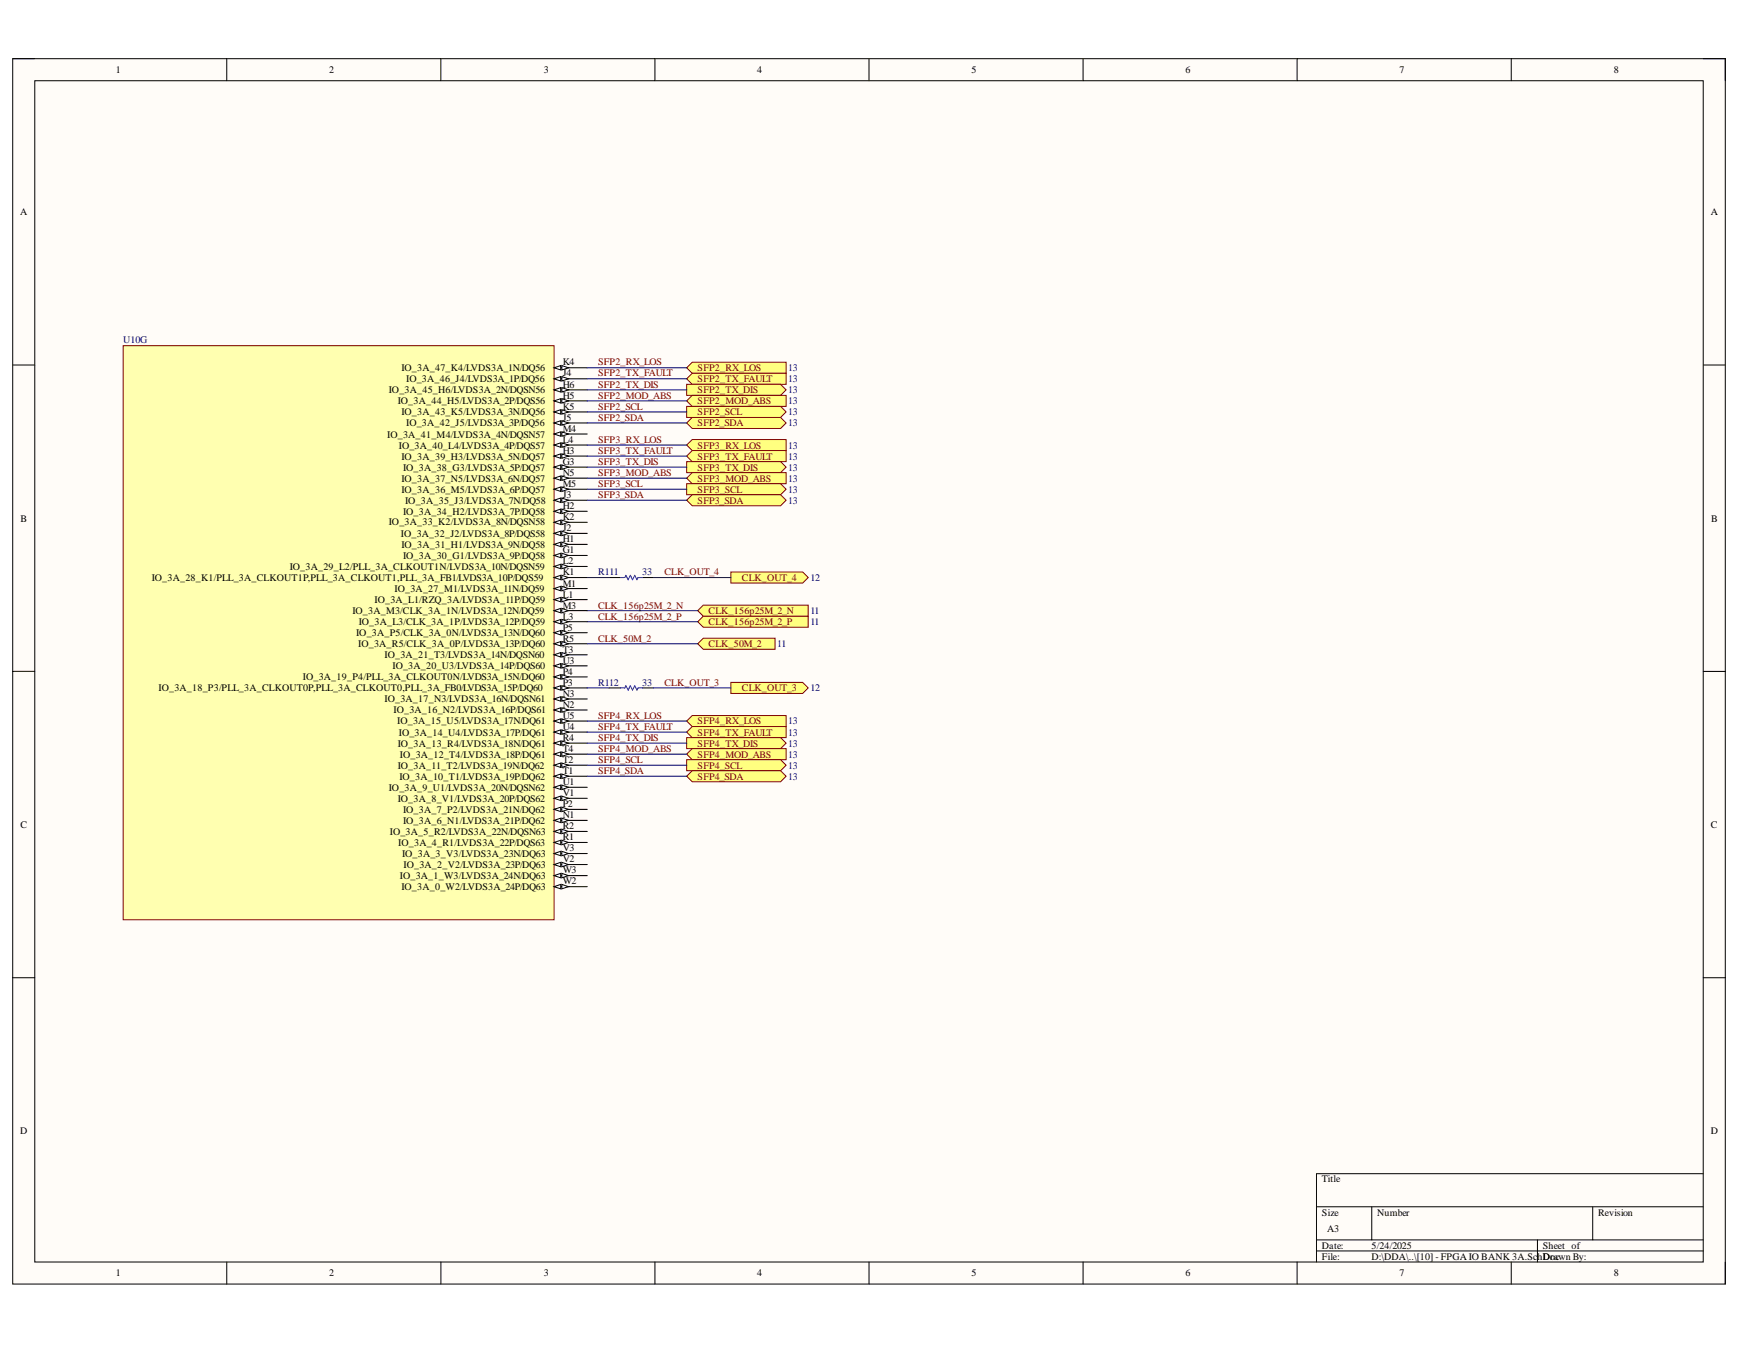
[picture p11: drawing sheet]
<svg xmlns="http://www.w3.org/2000/svg" width="279mm" height="216mm" viewBox="0 0 279 216" stroke-linecap="round" stroke-linejoin="round" font-family="sans-serif">
<path d="M2 9.4h274.9v196.7h-274.9z" fill-rule="evenodd" fill="#fffcf8"/>
<path d="M2 9.4h274.9v196.7h-274.9z" fill="none" stroke="#000" stroke-width=".16"/>
<path d="M5.6 13h267.7v189.6h-267.7z" fill-rule="evenodd" fill="#fffcf8"/>
<g fill="none" stroke="#000" stroke-width=".16">
<path d="M2 9.4h3.6M5.6 13h267.7v189.6h-267.7zM36.4 9.4v3.6M70.7 9.4v3.6M105.1 9.4v3.6M139.5 9.4v3.6M173.8 9.4v3.6M208.2 9.4v3.6M242.5 9.4v3.6M273.3 9.4h3.6v3.6M2 58.6h3.6M273.3 58.6h3.6"/>
<path d="M2 107.8h3.6M273.3 107.8h3.6M2 156.9h3.6M273.3 156.9h3.6M211.3 193.7h62M211.3 199h62M220.1 193.7v5.3M246.7 199v3.6M255.6 193.7v5.3M273.3 188.4h-62v14.2M36.4 202.6v3.5M70.8 202.6v3.5"/>
<path d="M105.1 202.6v3.5M139.5 202.6v3.5M173.8 202.6v3.5M208.2 202.6v3.5M211.3 200.8h62M242.5 202.6v3.5M276.9 202.6v3.5"/>
</g>
<path d="M19.8 55.5h69.1v92.1h-69.1z" fill-rule="evenodd" fill="#ffffb0"/>
<path d="M19.8 55.5h69.1v92.1h-69.1z" fill="none" stroke="#800000" stroke-width=".16"/>
<path d="M88.9 90.9h5.3" fill="none" stroke="#000" stroke-width=".17"/>
<path d="M88.9 90.9l1.1-.3v.7z" fill="#f8fcff"/>
<path d="M88.9 90.9l1.1-.3v.7z" fill="none" stroke="#000" stroke-width=".16"/>
<path d="M90.2 90.6l1 .3-1 .4z" fill="#f8fcff"/>
<path d="M90.2 90.6l1 .3-1 .4z" fill="none" stroke="#000" stroke-width=".16"/>
<path d="M88.9 92.7h5.3" fill="none" stroke="#000" stroke-width=".17"/>
<path d="M88.9 92.7l1.1-.3v.7z" fill="#f8fcff"/>
<path d="M88.9 92.7l1.1-.3v.7z" fill="none" stroke="#000" stroke-width=".16"/>
<path d="M90.2 92.4l1 .3-1 .4z" fill="#f8fcff"/>
<path d="M90.2 92.4l1 .3-1 .4z" fill="none" stroke="#000" stroke-width=".16"/>
<path d="M88.9 108.7h5.3" fill="none" stroke="#000" stroke-width=".17"/>
<path d="M88.9 108.7l1.1-.4v.7z" fill="#f8fcff"/>
<path d="M88.9 108.7l1.1-.4v.7z" fill="none" stroke="#000" stroke-width=".16"/>
<path d="M90.2 108.3l1 .4-1 .3z" fill="#f8fcff"/>
<path d="M90.2 108.3l1 .4-1 .3z" fill="none" stroke="#000" stroke-width=".16"/>
<path d="M88.9 110.4h5.3" fill="none" stroke="#000" stroke-width=".17"/>
<path d="M88.9 110.4l1.1-.3v.7z" fill="#f8fcff"/>
<path d="M88.9 110.4l1.1-.3v.7z" fill="none" stroke="#000" stroke-width=".16"/>
<path d="M90.2 110.1l1 .3-1 .4z" fill="#f8fcff"/>
<path d="M90.2 110.1l1 .3-1 .4z" fill="none" stroke="#000" stroke-width=".16"/>
<path d="M88.9 59h5.3" fill="none" stroke="#000" stroke-width=".17"/>
<path d="M88.9 59l1.1-.3v.7z" fill="#f8fcff"/>
<path d="M88.9 59l1.1-.3v.7z" fill="none" stroke="#000" stroke-width=".16"/>
<path d="M90.2 58.7l1 .3-1 .4z" fill="#f8fcff"/>
<path d="M90.2 58.7l1 .3-1 .4z" fill="none" stroke="#000" stroke-width=".16"/>
<path d="M88.9 60.8h5.3" fill="none" stroke="#000" stroke-width=".17"/>
<path d="M88.9 60.8l1.1-.3v.7z" fill="#f8fcff"/>
<path d="M88.9 60.8l1.1-.3v.7z" fill="none" stroke="#000" stroke-width=".16"/>
<path d="M90.2 60.5l1 .3-1 .4z" fill="#f8fcff"/>
<path d="M90.2 60.5l1 .3-1 .4z" fill="none" stroke="#000" stroke-width=".16"/>
<path d="M88.9 62.6h5.3" fill="none" stroke="#000" stroke-width=".17"/>
<path d="M88.9 62.6l1.1-.4v.7z" fill="#f8fcff"/>
<path d="M88.9 62.6l1.1-.4v.7z" fill="none" stroke="#000" stroke-width=".16"/>
<path d="M90.2 62.2l1 .4-1 .3z" fill="#f8fcff"/>
<path d="M90.2 62.2l1 .4-1 .3z" fill="none" stroke="#000" stroke-width=".16"/>
<path d="M88.9 64.3h5.3" fill="none" stroke="#000" stroke-width=".17"/>
<path d="M88.9 64.3l1.1-.3v.7z" fill="#f8fcff"/>
<path d="M88.9 64.3l1.1-.3v.7z" fill="none" stroke="#000" stroke-width=".16"/>
<path d="M90.2 64l1 .3-1 .4z" fill="#f8fcff"/>
<path d="M90.2 64l1 .3-1 .4z" fill="none" stroke="#000" stroke-width=".16"/>
<path d="M88.9 66.1h5.3" fill="none" stroke="#000" stroke-width=".17"/>
<path d="M88.9 66.1l1.1-.3v.7z" fill="#f8fcff"/>
<path d="M88.9 66.1l1.1-.3v.7z" fill="none" stroke="#000" stroke-width=".16"/>
<path d="M90.2 65.8l1 .3-1 .4z" fill="#f8fcff"/>
<path d="M90.2 65.8l1 .3-1 .4z" fill="none" stroke="#000" stroke-width=".16"/>
<path d="M88.9 67.9h5.3" fill="none" stroke="#000" stroke-width=".17"/>
<path d="M88.9 67.9l1.1-.4v.8z" fill="#f8fcff"/>
<path d="M88.9 67.9l1.1-.4v.8z" fill="none" stroke="#000" stroke-width=".16"/>
<path d="M90.2 67.5l1 .4-1 .4z" fill="#f8fcff"/>
<path d="M90.2 67.5l1 .4-1 .4z" fill="none" stroke="#000" stroke-width=".16"/>
<path d="M88.9 69.7h5.3" fill="none" stroke="#000" stroke-width=".17"/>
<path d="M88.9 69.7l1.1-.4v.7z" fill="#f8fcff"/>
<path d="M88.9 69.7l1.1-.4v.7z" fill="none" stroke="#000" stroke-width=".16"/>
<path d="M90.2 69.3l1 .4-1 .3z" fill="#f8fcff"/>
<path d="M90.2 69.3l1 .4-1 .3z" fill="none" stroke="#000" stroke-width=".16"/>
<path d="M88.9 71.4h5.3" fill="none" stroke="#000" stroke-width=".17"/>
<path d="M88.9 71.4l1.1-.3v.7z" fill="#f8fcff"/>
<path d="M88.9 71.4l1.1-.3v.7z" fill="none" stroke="#000" stroke-width=".16"/>
<path d="M90.2 71.1l1 .3-1 .4z" fill="#f8fcff"/>
<path d="M90.2 71.1l1 .3-1 .4z" fill="none" stroke="#000" stroke-width=".16"/>
<path d="M88.9 73.2h5.3" fill="none" stroke="#000" stroke-width=".17"/>
<path d="M88.9 73.2l1.1-.3v.7z" fill="#f8fcff"/>
<path d="M88.9 73.2l1.1-.3v.7z" fill="none" stroke="#000" stroke-width=".16"/>
<path d="M90.2 72.9l1 .3-1 .4z" fill="#f8fcff"/>
<path d="M90.2 72.9l1 .3-1 .4z" fill="none" stroke="#000" stroke-width=".16"/>
<path d="M88.9 75h5.3" fill="none" stroke="#000" stroke-width=".17"/>
<path d="M88.9 75l1.1-.4v.7z" fill="#f8fcff"/>
<path d="M88.9 75l1.1-.4v.7z" fill="none" stroke="#000" stroke-width=".16"/>
<path d="M90.2 74.6l1 .4-1 .3z" fill="#f8fcff"/>
<path d="M90.2 74.6l1 .4-1 .3z" fill="none" stroke="#000" stroke-width=".16"/>
<path d="M88.9 76.8h5.3" fill="none" stroke="#000" stroke-width=".17"/>
<path d="M88.9 76.8l1.1-.4v.7z" fill="#f8fcff"/>
<path d="M88.9 76.8l1.1-.4v.7z" fill="none" stroke="#000" stroke-width=".16"/>
<path d="M90.2 76.4l1 .4-1 .3z" fill="#f8fcff"/>
<path d="M90.2 76.4l1 .4-1 .3z" fill="none" stroke="#000" stroke-width=".16"/>
<path d="M88.9 78.5h5.3" fill="none" stroke="#000" stroke-width=".17"/>
<path d="M88.9 78.5l1.1-.3v.7z" fill="#f8fcff"/>
<path d="M88.9 78.5l1.1-.3v.7z" fill="none" stroke="#000" stroke-width=".16"/>
<path d="M90.2 78.2l1 .3-1 .4z" fill="#f8fcff"/>
<path d="M90.2 78.2l1 .3-1 .4z" fill="none" stroke="#000" stroke-width=".16"/>
<path d="M88.9 80.3h5.3" fill="none" stroke="#000" stroke-width=".17"/>
<path d="M88.9 80.3l1.1-.4v.8z" fill="#f8fcff"/>
<path d="M88.9 80.3l1.1-.4v.8z" fill="none" stroke="#000" stroke-width=".16"/>
<path d="M90.2 79.9l1 .4-1 .4z" fill="#f8fcff"/>
<path d="M90.2 79.9l1 .4-1 .4z" fill="none" stroke="#000" stroke-width=".16"/>
<path d="M88.9 82.1h5.3" fill="none" stroke="#000" stroke-width=".17"/>
<path d="M88.9 82.1l1.1-.4v.7z" fill="#f8fcff"/>
<path d="M88.9 82.1l1.1-.4v.7z" fill="none" stroke="#000" stroke-width=".16"/>
<path d="M90.2 81.7l1 .4-1 .3z" fill="#f8fcff"/>
<path d="M90.2 81.7l1 .4-1 .3z" fill="none" stroke="#000" stroke-width=".16"/>
<path d="M88.9 83.8h5.3" fill="none" stroke="#000" stroke-width=".17"/>
<path d="M88.9 83.8l1.1-.3v.7z" fill="#f8fcff"/>
<path d="M88.9 83.8l1.1-.3v.7z" fill="none" stroke="#000" stroke-width=".16"/>
<path d="M90.2 83.5l1 .3-1 .4z" fill="#f8fcff"/>
<path d="M90.2 83.5l1 .3-1 .4z" fill="none" stroke="#000" stroke-width=".16"/>
<path d="M88.9 85.6h5.3" fill="none" stroke="#000" stroke-width=".17"/>
<path d="M88.9 85.6l1.1-.3v.7z" fill="#f8fcff"/>
<path d="M88.9 85.6l1.1-.3v.7z" fill="none" stroke="#000" stroke-width=".16"/>
<path d="M90.2 85.3l1 .3-1 .4z" fill="#f8fcff"/>
<path d="M90.2 85.3l1 .3-1 .4z" fill="none" stroke="#000" stroke-width=".16"/>
<path d="M88.9 87.4h5.3" fill="none" stroke="#000" stroke-width=".17"/>
<path d="M88.9 87.4l1.1-.4v.7z" fill="#f8fcff"/>
<path d="M88.9 87.4l1.1-.4v.7z" fill="none" stroke="#000" stroke-width=".16"/>
<path d="M90.2 87l1 .4-1 .3z" fill="#f8fcff"/>
<path d="M90.2 87l1 .4-1 .3z" fill="none" stroke="#000" stroke-width=".16"/>
<path d="M88.9 89.2h5.3" fill="none" stroke="#000" stroke-width=".17"/>
<path d="M88.9 89.2l1.1-.4v.7z" fill="#f8fcff"/>
<path d="M88.9 89.2l1.1-.4v.7z" fill="none" stroke="#000" stroke-width=".16"/>
<path d="M90.2 88.8l1 .4-1 .3z" fill="#f8fcff"/>
<path d="M90.2 88.8l1 .4-1 .3z" fill="none" stroke="#000" stroke-width=".16"/>
<path d="M88.9 94.5h5.3" fill="none" stroke="#000" stroke-width=".17"/>
<path d="M88.9 94.5l1.1-.4v.7z" fill="#f8fcff"/>
<path d="M88.9 94.5l1.1-.4v.7z" fill="none" stroke="#000" stroke-width=".16"/>
<path d="M90.2 94.1l1 .4-1 .3z" fill="#f8fcff"/>
<path d="M90.2 94.1l1 .4-1 .3z" fill="none" stroke="#000" stroke-width=".16"/>
<path d="M88.9 105.1h5.3" fill="none" stroke="#000" stroke-width=".17"/>
<path d="M88.9 105.1l1.1-.3v.7z" fill="#f8fcff"/>
<path d="M88.9 105.1l1.1-.3v.7z" fill="none" stroke="#000" stroke-width=".16"/>
<path d="M90.2 104.8l1 .3-1 .4z" fill="#f8fcff"/>
<path d="M90.2 104.8l1 .3-1 .4z" fill="none" stroke="#000" stroke-width=".16"/>
<path d="M88.9 106.9h5.3" fill="none" stroke="#000" stroke-width=".17"/>
<path d="M88.9 106.9l1.1-.4v.7z" fill="#f8fcff"/>
<path d="M88.9 106.9l1.1-.4v.7z" fill="none" stroke="#000" stroke-width=".16"/>
<path d="M90.2 106.5l1 .4-1 .3z" fill="#f8fcff"/>
<path d="M90.2 106.5l1 .4-1 .3z" fill="none" stroke="#000" stroke-width=".16"/>
<path d="M88.9 112.2h5.3" fill="none" stroke="#000" stroke-width=".17"/>
<path d="M88.9 112.2l1.1-.4v.8z" fill="#f8fcff"/>
<path d="M88.9 112.2l1.1-.4v.8z" fill="none" stroke="#000" stroke-width=".16"/>
<path d="M90.2 111.8l1 .4-1 .4z" fill="#f8fcff"/>
<path d="M90.2 111.8l1 .4-1 .4z" fill="none" stroke="#000" stroke-width=".16"/>
<path d="M88.9 114h5.3" fill="none" stroke="#000" stroke-width=".17"/>
<path d="M88.9 114l1.1-.4v.7z" fill="#f8fcff"/>
<path d="M88.9 114l1.1-.4v.7z" fill="none" stroke="#000" stroke-width=".16"/>
<path d="M90.2 113.6l1 .4-1 .3z" fill="#f8fcff"/>
<path d="M90.2 113.6l1 .4-1 .3z" fill="none" stroke="#000" stroke-width=".16"/>
<path d="M88.9 115.7h5.3" fill="none" stroke="#000" stroke-width=".17"/>
<path d="M88.9 115.7l1.1-.3v.7z" fill="#f8fcff"/>
<path d="M88.9 115.7l1.1-.3v.7z" fill="none" stroke="#000" stroke-width=".16"/>
<path d="M90.2 115.4l1 .3-1 .4z" fill="#f8fcff"/>
<path d="M90.2 115.4l1 .3-1 .4z" fill="none" stroke="#000" stroke-width=".16"/>
<path d="M88.9 117.5h5.3" fill="none" stroke="#000" stroke-width=".17"/>
<path d="M88.9 117.5l1.1-.3v.7z" fill="#f8fcff"/>
<path d="M88.9 117.5l1.1-.3v.7z" fill="none" stroke="#000" stroke-width=".16"/>
<path d="M90.2 117.2l1 .3-1 .4z" fill="#f8fcff"/>
<path d="M90.2 117.2l1 .3-1 .4z" fill="none" stroke="#000" stroke-width=".16"/>
<path d="M88.9 119.3h5.3" fill="none" stroke="#000" stroke-width=".17"/>
<path d="M88.9 119.3l1.1-.4v.7z" fill="#f8fcff"/>
<path d="M88.9 119.3l1.1-.4v.7z" fill="none" stroke="#000" stroke-width=".16"/>
<path d="M90.2 118.9l1 .4-1 .3z" fill="#f8fcff"/>
<path d="M90.2 118.9l1 .4-1 .3z" fill="none" stroke="#000" stroke-width=".16"/>
<path d="M88.9 121.1h5.3" fill="none" stroke="#000" stroke-width=".17"/>
<path d="M88.9 121.1l1.1-.4v.7z" fill="#f8fcff"/>
<path d="M88.9 121.1l1.1-.4v.7z" fill="none" stroke="#000" stroke-width=".16"/>
<path d="M90.2 120.7l1 .4-1 .3z" fill="#f8fcff"/>
<path d="M90.2 120.7l1 .4-1 .3z" fill="none" stroke="#000" stroke-width=".16"/>
<path d="M88.9 122.8h5.3" fill="none" stroke="#000" stroke-width=".17"/>
<path d="M88.9 122.8l1.1-.3v.7z" fill="#f8fcff"/>
<path d="M88.9 122.8l1.1-.3v.7z" fill="none" stroke="#000" stroke-width=".16"/>
<path d="M90.2 122.5l1 .3-1 .4z" fill="#f8fcff"/>
<path d="M90.2 122.5l1 .3-1 .4z" fill="none" stroke="#000" stroke-width=".16"/>
<path d="M88.9 124.6h5.3" fill="none" stroke="#000" stroke-width=".17"/>
<path d="M88.9 124.6l1.1-.4v.8z" fill="#f8fcff"/>
<path d="M88.9 124.6l1.1-.4v.8z" fill="none" stroke="#000" stroke-width=".16"/>
<path d="M90.2 124.2l1 .4-1 .4z" fill="#f8fcff"/>
<path d="M90.2 124.2l1 .4-1 .4z" fill="none" stroke="#000" stroke-width=".16"/>
<path d="M88.9 126.4h5.3" fill="none" stroke="#000" stroke-width=".17"/>
<path d="M88.9 126.4l1.1-.4v.7z" fill="#f8fcff"/>
<path d="M88.9 126.4l1.1-.4v.7z" fill="none" stroke="#000" stroke-width=".16"/>
<path d="M90.2 126l1 .4-1 .3z" fill="#f8fcff"/>
<path d="M90.2 126l1 .4-1 .3z" fill="none" stroke="#000" stroke-width=".16"/>
<path d="M88.9 128.1h5.3" fill="none" stroke="#000" stroke-width=".17"/>
<path d="M88.9 128.1l1.1-.3v.7z" fill="#f8fcff"/>
<path d="M88.9 128.1l1.1-.3v.7z" fill="none" stroke="#000" stroke-width=".16"/>
<path d="M90.2 127.8l1 .3-1 .4z" fill="#f8fcff"/>
<path d="M90.2 127.8l1 .3-1 .4z" fill="none" stroke="#000" stroke-width=".16"/>
<path d="M88.9 129.9h5.3" fill="none" stroke="#000" stroke-width=".17"/>
<path d="M88.9 129.9l1.1-.3v.7z" fill="#f8fcff"/>
<path d="M88.9 129.9l1.1-.3v.7z" fill="none" stroke="#000" stroke-width=".16"/>
<path d="M90.2 129.6l1 .3-1 .4z" fill="#f8fcff"/>
<path d="M90.2 129.6l1 .3-1 .4z" fill="none" stroke="#000" stroke-width=".16"/>
<path d="M88.9 131.7h5.3" fill="none" stroke="#000" stroke-width=".17"/>
<path d="M88.9 131.7l1.1-.4v.7z" fill="#f8fcff"/>
<path d="M88.9 131.7l1.1-.4v.7z" fill="none" stroke="#000" stroke-width=".16"/>
<path d="M90.2 131.3l1 .4-1 .3z" fill="#f8fcff"/>
<path d="M90.2 131.3l1 .4-1 .3z" fill="none" stroke="#000" stroke-width=".16"/>
<path d="M88.9 133.5h5.3" fill="none" stroke="#000" stroke-width=".17"/>
<path d="M88.9 133.5l1.1-.4v.7z" fill="#f8fcff"/>
<path d="M88.9 133.5l1.1-.4v.7z" fill="none" stroke="#000" stroke-width=".16"/>
<path d="M90.2 133.1l1 .4-1 .3z" fill="#f8fcff"/>
<path d="M90.2 133.1l1 .4-1 .3z" fill="none" stroke="#000" stroke-width=".16"/>
<path d="M88.9 135.2h5.3" fill="none" stroke="#000" stroke-width=".17"/>
<path d="M88.9 135.2l1.1-.3v.7z" fill="#f8fcff"/>
<path d="M88.9 135.2l1.1-.3v.7z" fill="none" stroke="#000" stroke-width=".16"/>
<path d="M90.2 134.9l1 .3-1 .4z" fill="#f8fcff"/>
<path d="M90.2 134.9l1 .3-1 .4z" fill="none" stroke="#000" stroke-width=".16"/>
<path d="M88.9 137h5.3" fill="none" stroke="#000" stroke-width=".17"/>
<path d="M88.9 137l1.1-.3v.7z" fill="#f8fcff"/>
<path d="M88.9 137l1.1-.3v.7z" fill="none" stroke="#000" stroke-width=".16"/>
<path d="M90.2 136.7l1 .3-1 .4z" fill="#f8fcff"/>
<path d="M90.2 136.7l1 .3-1 .4z" fill="none" stroke="#000" stroke-width=".16"/>
<path d="M88.9 138.8h5.3" fill="none" stroke="#000" stroke-width=".17"/>
<path d="M88.9 138.8l1.1-.4v.7z" fill="#f8fcff"/>
<path d="M88.9 138.8l1.1-.4v.7z" fill="none" stroke="#000" stroke-width=".16"/>
<path d="M90.2 138.4l1 .4-1 .3z" fill="#f8fcff"/>
<path d="M90.2 138.4l1 .4-1 .3z" fill="none" stroke="#000" stroke-width=".16"/>
<path d="M88.9 140.6h5.3" fill="none" stroke="#000" stroke-width=".17"/>
<path d="M88.9 140.6l1.1-.4v.7z" fill="#f8fcff"/>
<path d="M88.9 140.6l1.1-.4v.7z" fill="none" stroke="#000" stroke-width=".16"/>
<path d="M90.2 140.2l1 .4-1 .3z" fill="#f8fcff"/>
<path d="M90.2 140.2l1 .4-1 .3z" fill="none" stroke="#000" stroke-width=".16"/>
<path d="M88.9 142.3h5.3" fill="none" stroke="#000" stroke-width=".17"/>
<path d="M88.9 142.3l1.1-.3v.7z" fill="#f8fcff"/>
<path d="M88.9 142.3l1.1-.3v.7z" fill="none" stroke="#000" stroke-width=".16"/>
<path d="M90.2 142l1 .3-1 .4z" fill="#f8fcff"/>
<path d="M90.2 142l1 .3-1 .4z" fill="none" stroke="#000" stroke-width=".16"/>
<path d="M88.9 98h5.3" fill="none" stroke="#000" stroke-width=".17"/>
<path d="M88.9 98l1.1-.3v.7z" fill="#f8fcff"/>
<path d="M88.9 98l1.1-.3v.7z" fill="none" stroke="#000" stroke-width=".16"/>
<path d="M90.2 97.7l1 .3-1 .4z" fill="#f8fcff"/>
<path d="M90.2 97.7l1 .3-1 .4z" fill="none" stroke="#000" stroke-width=".16"/>
<path d="M88.9 99.8h5.3" fill="none" stroke="#000" stroke-width=".17"/>
<path d="M88.9 99.8l1.1-.4v.7z" fill="#f8fcff"/>
<path d="M88.9 99.8l1.1-.4v.7z" fill="none" stroke="#000" stroke-width=".16"/>
<path d="M90.2 99.4l1 .4-1 .3z" fill="#f8fcff"/>
<path d="M90.2 99.4l1 .4-1 .3z" fill="none" stroke="#000" stroke-width=".16"/>
<path d="M88.9 101.6h5.3" fill="none" stroke="#000" stroke-width=".17"/>
<path d="M88.9 101.6l1.1-.4v.7z" fill="#f8fcff"/>
<path d="M88.9 101.6l1.1-.4v.7z" fill="none" stroke="#000" stroke-width=".16"/>
<path d="M90.2 101.2l1 .4-1 .3z" fill="#f8fcff"/>
<path d="M90.2 101.2l1 .4-1 .3z" fill="none" stroke="#000" stroke-width=".16"/>
<path d="M88.9 103.3h5.3" fill="none" stroke="#000" stroke-width=".17"/>
<path d="M88.9 103.3l1.1-.3v.7z" fill="#f8fcff"/>
<path d="M88.9 103.3l1.1-.3v.7z" fill="none" stroke="#000" stroke-width=".16"/>
<path d="M90.2 103l1 .3-1 .4z" fill="#f8fcff"/>
<path d="M90.2 103l1 .3-1 .4z" fill="none" stroke="#000" stroke-width=".16"/>
<path d="M88.9 96.3h5.3" fill="none" stroke="#000" stroke-width=".17"/>
<path d="M88.9 96.3l1.1-.4v.7z" fill="#f8fcff"/>
<path d="M88.9 96.3l1.1-.4v.7z" fill="none" stroke="#000" stroke-width=".16"/>
<path d="M90.2 95.9l1 .4-1 .3z" fill="#f8fcff"/>
<path d="M90.2 95.9l1 .4-1 .3z" fill="none" stroke="#000" stroke-width=".16"/>
<path d="M112 103.3l.9-.8h11.5v1.7h-11.5z" fill-rule="evenodd" fill="#ffff80"/>
<path d="M112 103.3l.9-.8h11.5v1.7h-11.5z" fill="none" stroke="#800000" stroke-width=".16"/>
<path d="M112 99.8l.9-.9h16.8v1.8h-16.8z" fill-rule="evenodd" fill="#ffff80"/>
<path d="M112 99.8l.9-.9h16.8v1.8h-16.8z" fill="none" stroke="#800000" stroke-width=".16"/>
<path d="M112 98l.9-.9h16.8v1.8h-16.8z" fill-rule="evenodd" fill="#ffff80"/>
<path d="M112 98l.9-.9h16.8v1.8h-16.8z" fill="none" stroke="#800000" stroke-width=".16"/>
<path d="M117.3 109.5h11.5l.9 .9-.9 .9h-11.5z" fill-rule="evenodd" fill="#ffff80"/>
<path d="M117.3 109.5h11.5l.9 .9-.9 .9h-11.5z" fill="none" stroke="#800000" stroke-width=".16"/>
<path d="M117.3 91.8h11.5l.9 .9-.9 .9h-11.5z" fill-rule="evenodd" fill="#ffff80"/>
<path d="M117.3 91.8h11.5l.9 .9-.9 .9h-11.5z" fill="none" stroke="#800000" stroke-width=".16"/>
<path d="M97.8 92.7h1.8M103.1 92.7h1.8M97.8 110.4h1.8M103.1 110.4h1.8" fill="none" stroke="#000" stroke-width=".17"/>
<path d="M99.6 92.7h.7l.1-.3 .4 .7 .4-.7 .3 .7 .4-.7 .3 .7 .2-.4h.7M99.6 110.4h.7l.1-.3 .4 .7 .4-.7 .3 .7 .4-.7 .3 .7 .2-.4h.7" fill="none" stroke="#00f" stroke-width=".17"/>
<path d="M110.2 59l.9-.9h15.1v1.8h-15.1z" fill-rule="evenodd" fill="#ffff80"/>
<path d="M110.2 59l.9-.9h15.1v1.8h-15.1z" fill="none" stroke="#800000" stroke-width=".16"/>
<path d="M110.2 60.8l.9-.9h15.1v1.8h-15.1z" fill-rule="evenodd" fill="#ffff80"/>
<path d="M110.2 60.8l.9-.9h15.1v1.8h-15.1z" fill="none" stroke="#800000" stroke-width=".16"/>
<path d="M110.2 61.7h15.1l.9 .9-.9 .9h-15.1z" fill-rule="evenodd" fill="#ffff80"/>
<path d="M110.2 61.7h15.1l.9 .9-.9 .9h-15.1z" fill="none" stroke="#800000" stroke-width=".16"/>
<path d="M110.2 64.3l.9-.8h15.1v1.7h-15.1z" fill-rule="evenodd" fill="#ffff80"/>
<path d="M110.2 64.3l.9-.8h15.1v1.7h-15.1z" fill="none" stroke="#800000" stroke-width=".16"/>
<path d="M110.2 65.2h15.1l.9 .9-.9 .9h-15.1z" fill-rule="evenodd" fill="#ffff80"/>
<path d="M110.2 65.2h15.1l.9 .9-.9 .9h-15.1z" fill="none" stroke="#800000" stroke-width=".16"/>
<path d="M110.2 67.9l.9-.9h14.2l.9 .9-.9 .9h-14.2z" fill-rule="evenodd" fill="#ffff80"/>
<path d="M110.2 67.9l.9-.9h14.2l.9 .9-.9 .9h-14.2z" fill="none" stroke="#800000" stroke-width=".16"/>
<path d="M110.2 71.4l.9-.8h15.1v1.7h-15.1z" fill-rule="evenodd" fill="#ffff80"/>
<path d="M110.2 71.4l.9-.8h15.1v1.7h-15.1z" fill="none" stroke="#800000" stroke-width=".16"/>
<path d="M110.2 73.2l.9-.9h15.1v1.8h-15.1z" fill-rule="evenodd" fill="#ffff80"/>
<path d="M110.2 73.2l.9-.9h15.1v1.8h-15.1z" fill="none" stroke="#800000" stroke-width=".16"/>
<path d="M110.2 74.1h15.1l.9 .9-.9 .9h-15.1z" fill-rule="evenodd" fill="#ffff80"/>
<path d="M110.2 74.1h15.1l.9 .9-.9 .9h-15.1z" fill="none" stroke="#800000" stroke-width=".16"/>
<path d="M110.2 76.8l.9-.9h15.1v1.7h-15.1z" fill-rule="evenodd" fill="#ffff80"/>
<path d="M110.2 76.8l.9-.9h15.1v1.7h-15.1z" fill="none" stroke="#800000" stroke-width=".16"/>
<path d="M110.2 77.6h15.1l.9 .9-.9 .9h-15.1z" fill-rule="evenodd" fill="#ffff80"/>
<path d="M110.2 77.6h15.1l.9 .9-.9 .9h-15.1z" fill="none" stroke="#800000" stroke-width=".16"/>
<path d="M110.2 80.3l.9-.9h14.2l.9 .9-.9 .9h-14.2z" fill-rule="evenodd" fill="#ffff80"/>
<path d="M110.2 80.3l.9-.9h14.2l.9 .9-.9 .9h-14.2z" fill="none" stroke="#800000" stroke-width=".16"/>
<path d="M110.2 115.7l.9-.8h15.1v1.7h-15.1z" fill-rule="evenodd" fill="#ffff80"/>
<path d="M110.2 115.7l.9-.8h15.1v1.7h-15.1z" fill="none" stroke="#800000" stroke-width=".16"/>
<path d="M110.2 117.5l.9-.9h15.1v1.8h-15.1z" fill-rule="evenodd" fill="#ffff80"/>
<path d="M110.2 117.5l.9-.9h15.1v1.8h-15.1z" fill="none" stroke="#800000" stroke-width=".16"/>
<path d="M110.2 118.4h15.1l.9 .9-.9 .9h-15.1z" fill-rule="evenodd" fill="#ffff80"/>
<path d="M110.2 118.4h15.1l.9 .9-.9 .9h-15.1z" fill="none" stroke="#800000" stroke-width=".16"/>
<path d="M110.2 121.1l.9-.9h15.1v1.7h-15.1z" fill-rule="evenodd" fill="#ffff80"/>
<path d="M110.2 121.1l.9-.9h15.1v1.7h-15.1z" fill="none" stroke="#800000" stroke-width=".16"/>
<path d="M110.2 121.9h15.1l.9 .9-.9 .9h-15.1z" fill-rule="evenodd" fill="#ffff80"/>
<path d="M110.2 121.9h15.1l.9 .9-.9 .9h-15.1z" fill="none" stroke="#800000" stroke-width=".16"/>
<path d="M110.2 124.6l.9-.9h14.2l.9 .9-.9 .9h-14.2z" fill-rule="evenodd" fill="#ffff80"/>
<path d="M110.2 124.6l.9-.9h14.2l.9 .9-.9 .9h-14.2z" fill="none" stroke="#800000" stroke-width=".16"/>
<g fill="none" stroke="#000080" stroke-width=".17">
<path d="M94.2 59h16M94.2 60.8h16M94.2 62.6h16M94.2 64.3h16M94.2 66.1h16M94.2 67.9h16M94.2 71.4h16M94.2 73.2h16M94.2 75h16M94.2 76.8h16M94.2 78.5h16M94.2 98h17.8"/>
<path d="M94.2 99.8h17.8M94.2 92.7h3.6M94.2 80.3h16M104.9 92.7h12.4M94.2 103.3h17.8M94.2 110.4h3.6M94.2 115.7h16M94.2 117.5h16M94.2 119.3h16M104.9 110.4h12.4M94.2 121.1h16M94.2 122.8h16"/>
<path d="M94.2 124.6h16"/>
</g>
<g font-size="1.6">
<text x="18.6" y="11.8">1</text>
<text x="52.8" y="11.8">2</text>
<text x="87.3" y="11.8">3</text>
<text x="121.5" y="11.8">4</text>
<text x="155.9" y="11.8">5</text>
<text x="190.3" y="11.8">6</text>
<text x="224.6" y="11.8">7</text>
<text x="259" y="11.8">8</text>
<text x="3.2" y="34.6">A</text>
<text x="274.6" y="34.6">A</text>
<text x="64.4" y="59.6">IO_3A_47_K4/LVDS3A_1N/DQ56</text>
<text x="90.3" y="58.7">K4</text>
<text x="62.4" y="63.1">IO_3A_45_H6/LVDS3A_2N/DQSN56</text>
<text x="63.8" y="64.9">IO_3A_44_H5/LVDS3A_2P/DQS56</text>
<text x="65.2" y="61.4">IO_3A_46_J4/LVDS3A_1P/DQ56</text>
<text x="90.3" y="60.4">J4</text>
<text x="90.3" y="62.2">H6</text>
<text x="90.3" y="64">H5</text>
<text x="90.3" y="65.8">K5</text>
<text x="62.1" y="70.2">IO_3A_41_M4/LVDS3A_4N/DQSN57</text>
<text x="64.4" y="66.7">IO_3A_43_K5/LVDS3A_3N/DQ56</text>
<text x="65.2" y="68.5">IO_3A_42_J5/LVDS3A_3P/DQ56</text>
<text x="90.3" y="67.5">J5</text>
<text x="90.3" y="69.3">M4</text>
<text x="90.3" y="71.1">L4</text>
<text x="64" y="72">IO_3A_40_L4/LVDS3A_4P/DQS57</text>
<text x="64.4" y="73.8">IO_3A_39_H3/LVDS3A_5N/DQ57</text>
<text x="64.4" y="77.3">IO_3A_37_N5/LVDS3A_6N/DQ57</text>
<text x="64.7" y="75.6">IO_3A_38_G3/LVDS3A_5P/DQ57</text>
<text x="90.3" y="72.9">H3</text>
<text x="90.3" y="74.6">G3</text>
<text x="90.3" y="76.4">N5</text>
<text x="3.3" y="83.8">B</text>
<text x="64.4" y="79.1">IO_3A_36_M5/LVDS3A_6P/DQ57</text>
<text x="64.7" y="82.7">IO_3A_34_H2/LVDS3A_7P/DQ58</text>
<text x="65" y="80.9">IO_3A_35_J3/LVDS3A_7N/DQ58</text>
<text x="90.3" y="78.2">M5</text>
<text x="90.3" y="80">J3</text>
<text x="90.3" y="81.7">H2</text>
<text x="90.3" y="83.5">K2</text>
<text x="274.6" y="83.8">B</text>
<text x="62.4" y="84.3">IO_3A_33_K2/LVDS3A_8N/DQSN58</text>
<text x="64.3" y="86.1">IO_3A_32_J2/LVDS3A_8P/DQS58</text>
<text x="64.4" y="87.9">IO_3A_31_H1/LVDS3A_9N/DQ58</text>
<text x="64.7" y="89.7">IO_3A_30_G1/LVDS3A_9P/DQ58</text>
<text x="90.3" y="85.3">J2</text>
<text x="90.3" y="87">H1</text>
<text x="90.3" y="88.8">G1</text>
<text x="24.4" y="93.2">IO_3A_28_K1/PLL_3A_CLKOUT1P,PLL_3A_CLKOUT1,PLL_3A_FB1/LVDS3A_10P/DQS59</text>
<text x="46.5" y="91.4">IO_3A_29_L2/PLL_3A_CLKOUT1N/LVDS3A_10N/DQSN59</text>
<text x="63.3" y="95">IO_3A_27_M1/LVDS3A_11N/DQ59</text>
<text x="90.3" y="90.6">L2</text>
<text x="90.3" y="92.4">K1</text>
<text x="90.3" y="94.1">M1</text>
<text x="90.3" y="95.9">L1</text>
<text x="56.6" y="98.5">IO_3A_M3/CLK_3A_1N/LVDS3A_12N/DQ59</text>
<text x="57.6" y="100.3">IO_3A_L3/CLK_3A_1P/LVDS3A_12P/DQ59</text>
<text x="60.1" y="96.8">IO_3A_L1/RZQ_3A/LVDS3A_11P/DQ59</text>
<text x="90.3" y="97.7">M3</text>
<text x="90.3" y="99.5">L3</text>
<text x="90.3" y="101.2">P5</text>
<text x="57.2" y="102.1">IO_3A_P5/CLK_3A_0N/LVDS3A_13N/DQ60</text>
<text x="57.5" y="103.9">IO_3A_R5/CLK_3A_0P/LVDS3A_13P/DQ60</text>
<text x="61.7" y="105.6">IO_3A_21_T3/LVDS3A_14N/DQSN60</text>
<text x="63" y="107.4">IO_3A_20_U3/LVDS3A_14P/DQS60</text>
<text x="90.3" y="104.8">T3</text>
<text x="90.3" y="106.6">U3</text>
<text x="90.3" y="103">R5</text>
<text x="25.5" y="111">IO_3A_18_P3/PLL_3A_CLKOUT0P,PLL_3A_CLKOUT0,PLL_3A_FB0/LVDS3A_15P/DQ60</text>
<text x="48.6" y="109.2">IO_3A_19_P4/PLL_3A_CLKOUT0N/LVDS3A_15N/DQ60</text>
<text x="61.7" y="112.7">IO_3A_17_N3/LVDS3A_16N/DQSN61</text>
<text x="90.3" y="108.3">P4</text>
<text x="90.3" y="110.1">P3</text>
<text x="90.3" y="111.9">N3</text>
<text x="90.3" y="113.6">N2</text>
<text x="63.2" y="114.5">IO_3A_16_N2/LVDS3A_16P/DQS61</text>
<text x="63.8" y="116.3">IO_3A_15_U5/LVDS3A_17N/DQ61</text>
<text x="63.8" y="119.8">IO_3A_13_R4/LVDS3A_18N/DQ61</text>
<text x="64" y="118.1">IO_3A_14_U4/LVDS3A_17P/DQ61</text>
<text x="90.3" y="115.4">U5</text>
<text x="90.3" y="117.1">U4</text>
<text x="90.3" y="118.9">R4</text>
<text x="63.8" y="123.4">IO_3A_11_T2/LVDS3A_19N/DQ62</text>
<text x="64.1" y="125.2">IO_3A_10_T1/LVDS3A_19P/DQ62</text>
<text x="64.2" y="121.6">IO_3A_12_T4/LVDS3A_18P/DQ61</text>
<text x="90.3" y="120.7">T4</text>
<text x="90.3" y="122.5">T2</text>
<text x="90.3" y="124.2">T1</text>
<text x="62.4" y="126.9">IO_3A_9_U1/LVDS3A_20N/DQSN62</text>
<text x="63.8" y="128.7">IO_3A_8_V1/LVDS3A_20P/DQS62</text>
<text x="64.7" y="130.5">IO_3A_7_P2/LVDS3A_21N/DQ62</text>
<text x="90.3" y="126">U1</text>
<text x="90.3" y="127.8">V1</text>
<text x="90.3" y="129.6">P2</text>
<text x="90.3" y="131.3">N1</text>
<text x="3.3" y="132.9">C</text>
<text x="62.6" y="134">IO_3A_5_R2/LVDS3A_22N/DQSN63</text>
<text x="63.9" y="135.8">IO_3A_4_R1/LVDS3A_22P/DQS63</text>
<text x="64.5" y="137.6">IO_3A_3_V3/LVDS3A_23N/DQ63</text>
<text x="64.7" y="132.3">IO_3A_6_N1/LVDS3A_21P/DQ62</text>
<text x="90.3" y="133.1">R2</text>
<text x="90.3" y="134.9">R1</text>
<text x="90.3" y="136.7">V3</text>
<text x="274.6" y="132.9">C</text>
<text x="64.2" y="141.1">IO_3A_1_W3/LVDS3A_24N/DQ63</text>
<text x="64.4" y="142.8">IO_3A_0_W2/LVDS3A_24P/DQ63</text>
<text x="64.8" y="139.4">IO_3A_2_V2/LVDS3A_23P/DQ63</text>
<text x="90.3" y="138.4">V2</text>
<text x="90.3" y="140.2">W3</text>
<text x="90.3" y="142">W2</text>
<text x="3.2" y="182">D</text>
<text x="274.6" y="182">D</text>
<text x="212.2" y="189.8">Title</text>
<text x="212.2" y="195.1">Size</text>
<text x="213" y="197.8">A3</text>
<text x="221" y="195.1">Number</text>
<text x="256.5" y="195.1">Revision</text>
<text x="212.2" y="200.5">Date:</text>
<text x="212.2" y="202.2">File:</text>
<text x="220.1" y="200.5">5/24/2025</text>
<text x="220.1" y="202.2">D:\DDA\..\[10] - FPGA IO BANK 3A.Sc</text>
<text x="246.7" y="202.2">hDroacwn By:</text>
<text x="247.6" y="200.5">Sheet of</text>
<text x="18.6" y="204.9">1</text>
<text x="52.8" y="204.9">2</text>
<text x="87.3" y="204.9">3</text>
<text x="121.5" y="204.9">4</text>
<text x="155.9" y="204.9">5</text>
<text x="190.3" y="204.9">6</text>
<text x="224.6" y="204.9">7</text>
<text x="259" y="204.9">8</text>
</g>
<g font-size="1.6" fill="#000080">
<text x="19.8" y="55.1">U10G</text>
<text x="126.5" y="59.6">13</text>
<text x="126.5" y="61.4">13</text>
<text x="126.5" y="63.1">13</text>
<text x="126.5" y="64.9">13</text>
<text x="126.5" y="66.7">13</text>
<text x="126.5" y="68.5">13</text>
<text x="126.5" y="72">13</text>
<text x="126.5" y="73.8">13</text>
<text x="126.5" y="75.6">13</text>
<text x="126.5" y="77.3">13</text>
<text x="126.5" y="79.1">13</text>
<text x="126.5" y="80.9">13</text>
<text x="96" y="92.4">R111</text>
<text x="103.1" y="92.4">33</text>
<text x="130" y="93.2">12</text>
<text x="130" y="100.3">11</text>
<text x="130" y="98.5">11</text>
<text x="124.7" y="103.9">11</text>
<text x="96" y="110.1">R112</text>
<text x="103.1" y="110.1">33</text>
<text x="130" y="111">12</text>
<text x="126.5" y="116.3">13</text>
<text x="126.5" y="118.1">13</text>
<text x="126.5" y="119.8">13</text>
<text x="126.5" y="121.6">13</text>
<text x="126.5" y="123.4">13</text>
<text x="126.5" y="125.2">13</text>
</g>
<g font-size="1.6" fill="#800000">
<text x="96" y="58.7">SFP2_RX_LOS</text>
<text x="112" y="59.6">SFP2_RX_LOS</text>
<text x="96" y="60.4">SFP2_TX_FAULT</text>
<text x="96" y="62.2">SFP2_TX_DIS</text>
<text x="96" y="64">SFP2_MOD_ABS</text>
<text x="96" y="65.8">SFP2_SCL</text>
<text x="112" y="61.4">SFP2_TX_FAULT</text>
<text x="112" y="63.1">SFP2_TX_DIS</text>
<text x="112" y="64.9">SFP2_MOD_ABS</text>
<text x="96" y="67.5">SFP2_SDA</text>
<text x="96" y="71.1">SFP3_RX_LOS</text>
<text x="112" y="66.7">SFP2_SCL</text>
<text x="112" y="68.5">SFP2_SDA</text>
<text x="96" y="72.9">SFP3_TX_FAULT</text>
<text x="96" y="74.6">SFP3_TX_DIS</text>
<text x="96" y="76.4">SFP3_MOD_ABS</text>
<text x="112" y="72">SFP3_RX_LOS</text>
<text x="112" y="73.8">SFP3_TX_FAULT</text>
<text x="112" y="75.6">SFP3_TX_DIS</text>
<text x="112" y="77.3">SFP3_MOD_ABS</text>
<text x="96" y="78.2">SFP3_SCL</text>
<text x="96" y="80">SFP3_SDA</text>
<text x="112" y="79.1">SFP3_SCL</text>
<text x="112" y="80.9">SFP3_SDA</text>
<text x="106.6" y="92.4">CLK_OUT_4</text>
<text x="119.1" y="93.2">CLK_OUT_4</text>
<text x="96" y="99.5">CLK_156p25M_2_P</text>
<text x="96" y="97.7">CLK_156p25M_2_N</text>
<text x="113.7" y="100.3">CLK_156p25M_2_P</text>
<text x="113.7" y="98.5">CLK_156p25M_2_N</text>
<text x="96" y="103">CLK_50M_2</text>
<text x="113.7" y="103.9">CLK_50M_2</text>
<text x="106.6" y="110.1">CLK_OUT_3</text>
<text x="119.1" y="111">CLK_OUT_3</text>
<text x="96" y="115.4">SFP4_RX_LOS</text>
<text x="96" y="117.1">SFP4_TX_FAULT</text>
<text x="96" y="118.9">SFP4_TX_DIS</text>
<text x="112" y="116.3">SFP4_RX_LOS</text>
<text x="112" y="118.1">SFP4_TX_FAULT</text>
<text x="112" y="119.8">SFP4_TX_DIS</text>
<text x="96" y="120.7">SFP4_MOD_ABS</text>
<text x="96" y="122.5">SFP4_SCL</text>
<text x="96" y="124.2">SFP4_SDA</text>
<text x="112" y="121.6">SFP4_MOD_ABS</text>
<text x="112" y="123.4">SFP4_SCL</text>
<text x="112" y="125.2">SFP4_SDA</text>
</g>
</svg>
